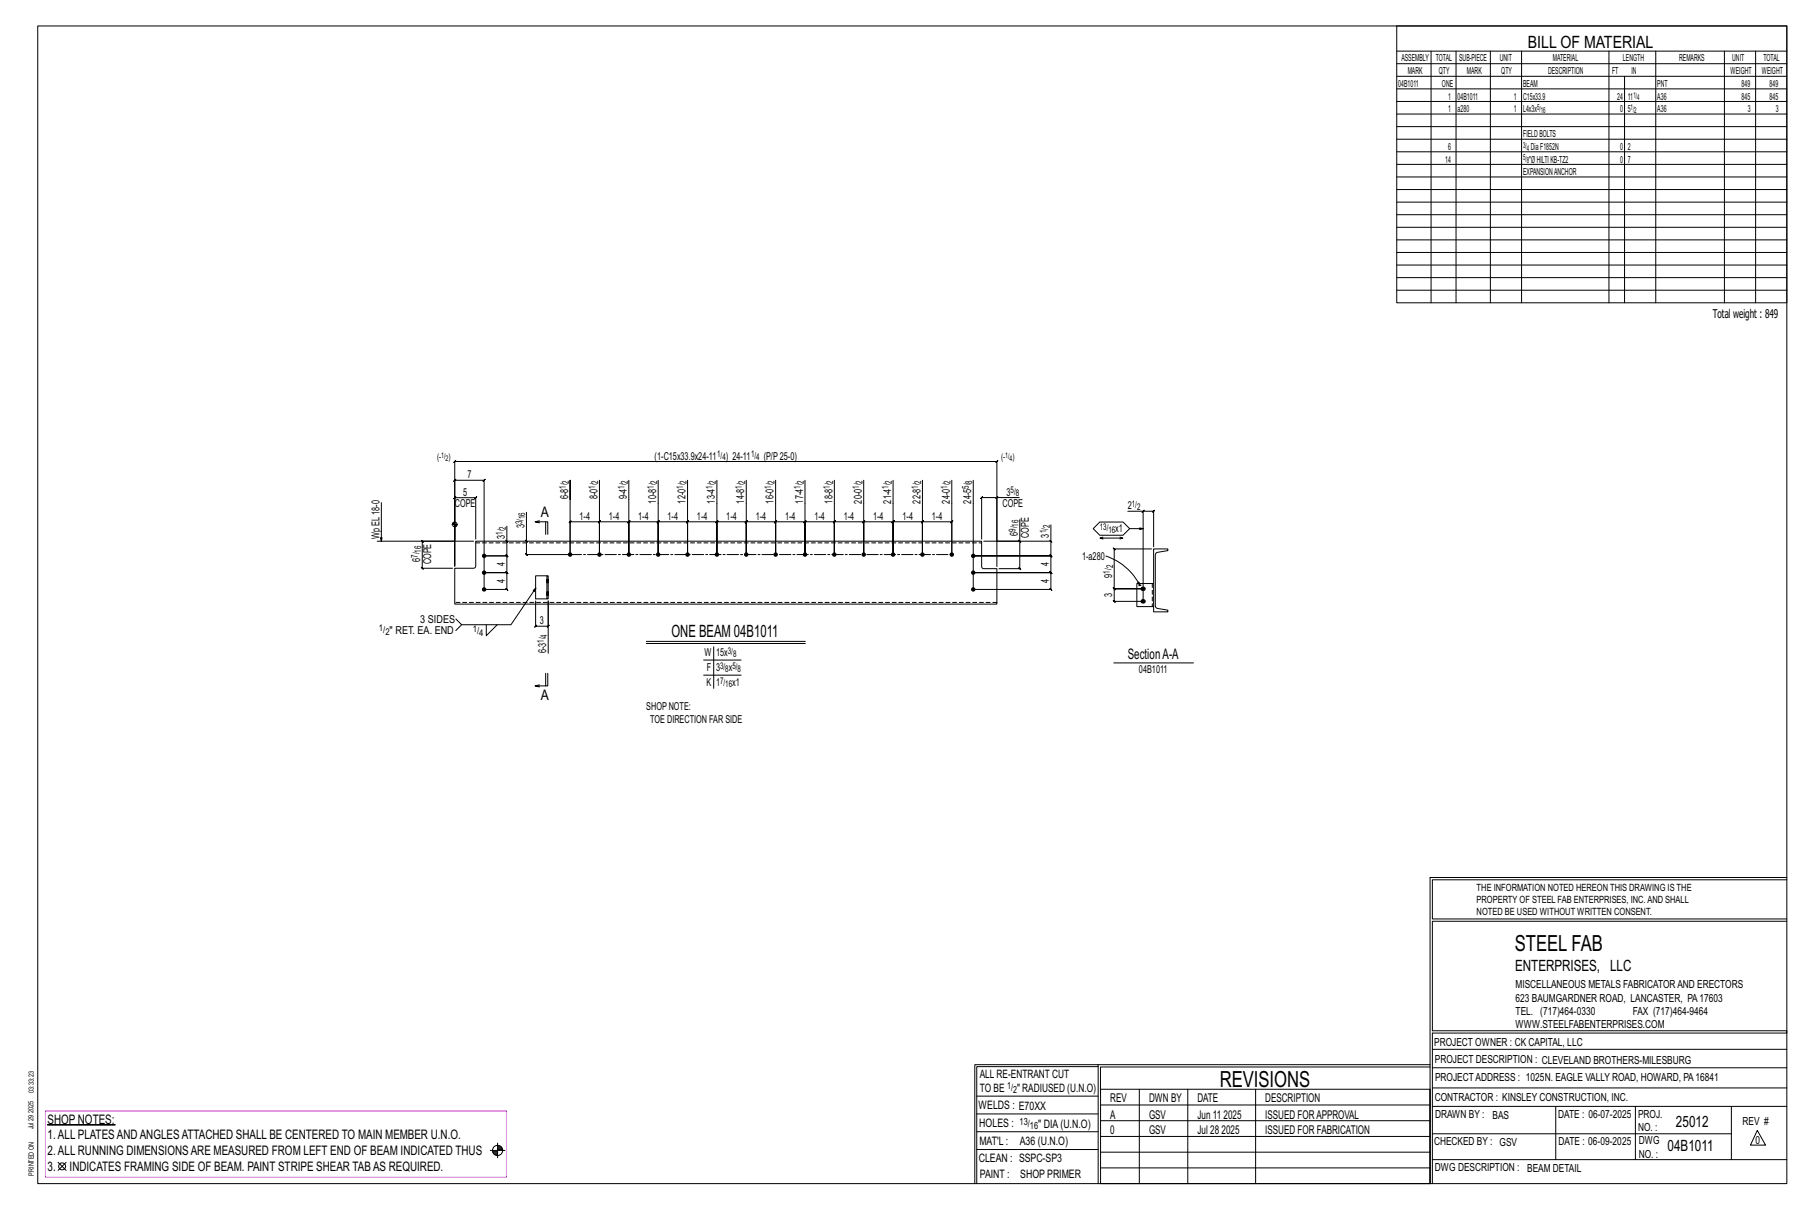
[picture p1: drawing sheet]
<svg xmlns="http://www.w3.org/2000/svg" width="914mm" height="610mm" viewBox="0 0 914 610" stroke-linecap="round" stroke-linejoin="round" font-family="sans-serif">
<g fill="#000" stroke="#000" stroke-width=".5">
<path d="M24 568h34z"/>
<circle cx="288" cy="280" r=".9"/>
<circle cx="303" cy="280" r=".9"/>
<circle cx="317" cy="280" r=".9"/>
<circle cx="332" cy="280" r=".9"/>
<circle cx="347" cy="280" r=".9"/>
<circle cx="362" cy="280" r=".9"/>
<circle cx="377" cy="280" r=".9"/>
<circle cx="391" cy="280" r=".9"/>
<circle cx="406" cy="280" r=".9"/>
<circle cx="421" cy="280" r=".9"/>
<circle cx="436" cy="280" r=".9"/>
<circle cx="451" cy="280" r=".9"/>
<circle cx="465" cy="280" r=".9"/>
<circle cx="480" cy="280" r=".9"/>
<circle cx="244" cy="281" r=".9"/>
<circle cx="244" cy="297" r=".9"/>
<circle cx="244" cy="289" r=".9"/>
<circle cx="491" cy="281" r=".9"/>
<circle cx="491" cy="289" r=".9"/>
<circle cx="491" cy="297" r=".9"/>
<circle cx="577" cy="297" r="1"/>
<circle cx="577" cy="304" r="1"/>
</g>
<g fill="none" stroke="#000" stroke-width=".5">
<path d="M19 13h883v584h-883zM705 13h197v140h-197zM705 26h197M705 32h197M705 39h197M722 26v127M735 26v127M752 26v127M768 26v127M812 26v127M820 39v114M836 26v127"/>
<path d="M870 26v127M886 26v127M705 45h197M705 51h197M705 58h197M705 64h197M705 70h197M705 77h197M705 83h197M705 89h197M705 96h197M705 102h197"/>
<path d="M705 108h197M705 115h197M705 121h197M705 127h197M705 134h197M705 140h197M705 146h197M192 254v19M266 259v14h-1l1 1v-1v7l-1-1 1 1h21M303 242v38M317 242v38M332 242v38"/>
<path d="M347 242v38M362 242v38M377 242v38M391 242v38M406 242v38M421 242v38M436 242v38M451 242v38M465 242v38M480 242v38v-17h1l-1 1v-1h-15h1l-1 1v-1v17v-17h1l-1 1v-1h-14l-1 1 1-1v17v-17l-1 1 1-1h-15l-1 1 1-1v17v-17l-1 1 1-1h-15h1l-1 1v-1v17v-17h1l-1 1v-1h-15h1l-1 1v-1v17v-17h1l-1 1v-1h-15h1l-1 1v-1v17v-17h1l-1 1v-1h-14l-1 1 1-1v17v-17l-1 1 1-1h-15l-1 1 1-1v17v-17l-1 1 1-1h-15l-1 1 1-1v17v-17l-1 1 1-1h-15h1l-1 1v-1v17v-17h1l-1 1v-1h-15h1l-1 1v-1v17v-17h1l-1 1v-1h-14l-1 1 1-1v17v-17l-1 1 1-1h-15l-1 1 1-1v17v-38v10M491 242v55h39l1 1-1-1v-8h1l-1-1v1h-39h39h1l-1-1v1v-8h1l-1-1v1h-39h39h1l-1-1v1v-8M503 251h1l-1 1z"/>
<path d="M503 251h-8h1l-1 1v-1v21M514 251h-11v35M569 258h8v45h-15l1 1-1-1v-6l1 1-1-1h15h-15l1 1-1-1v-20l1 1-1-1h19M577 258h-1l1-1zM577 258h5l1-1-1 1v18M228 265h3M228 264v1M229 264v1M229 263v2M229 263v9M230 265v1M230 265h.1"/>
<path d="M231 265h.1M239 273h-26l1 1-1-1v14v-1l1 1h-1h15M240 273h255l1 13v1h7v18h-274v-18h10l1-1zM256 266v7h-1l1 1v-1v8l-1-1 1 1h-12h12l-1-1 1 1v8l-1-1 1 1h-12h12l-1-1 1 1v8h-1l1 1v-1h-12v-55h1l-1 1v-1h-15h1l-1 1v-1v44v-35v1l1-1h-1h11v1l1-1h-1v21M272 264l-2-1h6v7M272 263h-2M275 263v7M514 273l1 1zM515 262v11h-19M515 273v14l-1-1 1 1h-11M530 273l1 1zM530 265v8h-27v-40l1-1-1 1h-274l1-1-1 1v40h-39"/>
<path d="M557 271l-2 1M565 271l2 1h-2M567 272h-12h2M570 267l-3 3h-12l-3-3 3-4h12l3 4h7M582 277h7v1l-5 1-1 1v26l1 1 5 1v1h-7zM270 297l-12 18h-25l-3-3M276 291h1v11h-1zM276 291h-6v11h6M558 281a30 30 0 0 1 17 14M574 294h1v1zM575 295v1M576 295h-1"/>
<path d="M582 294h-8v12h8M233 315l-3 3M245 315v6l6-6M270 303v13v1l1-1h-1h7l-1 1 1-1v-13v27M275 340v6M276 340v6h-6l2 1M326 324h80M326 325h80M355 333h19M360 326v21M562 335h40M272 346h-2"/>
<path d="M355 341h19M722 443v154M722 443h180M902 444h-179v20h179M902 465h-179v55h179v1h-179v76M554 538h-61v59M554 537h168M722 538h-167v13M723 539h179M723 530h179M493 553h61M555 550h167v47h-167z"/>
<path d="M555 558h167M575 550v47M599 550v47M634 550v47M723 549h179M723 558h179M785 558v27M825 558v27M874 558v27M251 577v7M251 579h2M251 580h3"/>
<path d="M251 578h2M493 571h61M493 562h61M555 573h167M555 566h167M723 572h151M887 570l4 8h-8zM29 587l4 4M33 587l-4 4M247 581h8M249 581h2M249 582h2"/>
<path d="M250 583h1M492 597v-60h62v60M493 580h61M555 589h167M555 581h167M723 585h179"/>
<circle cx="229" cy="265" r="1.2"/>
<circle cx="31" cy="589" r="1.8"/>
<circle cx="251" cy="581" r="2.6"/>
</g>
<path d="M23 561h233v33h-233z" fill="none" stroke="#f0f" stroke-width=".5"/>
<g fill="none" stroke="#000" stroke-width=".5" stroke-dasharray="2 1.4">
<path d="M240 274h255M276 299h1zM276 299l1 1-1-1M276 292h1zM276 293h1h-1M277 299h.1M277 299h-1M277 300h-1M277 292v1M277 293l-1-1M277 293h-1M277 294h-1"/>
<path d="M581 294v12M503 304h-274"/>
</g>
<path d="M288 280h192" fill="none" stroke="#000" stroke-width=".5" stroke-dasharray="5.8 1 1 1"/>
<g font-size="11.2">
<text x="764" y="480">STEEL FAB</text>
<text x="616" y="548">REVISIONS</text>
</g>
<g font-size="8.6">
<text x="771" y="24">BILL OF MATERIAL</text>
<text x="339" y="322">ONE BEAM 04B1011</text>
</g>
<g font-size="7.9">
<text x="765" y="490">ENTERPRISES, LLC</text>
<text x="846" y="569">25012</text>
<text x="842" y="581">04B1011</text>
</g>
<g font-size="7.3">
<text x="273" y="261">A</text>
<text x="569" y="333">SectionA-A</text>
<text x="273" y="353">A</text>
</g>
<g font-size="6.6">
<text x="24" y="567">SHOP NOTES:</text>
<text x="24" y="575">1.ALL PLATESANDANGLESATTACHED SHALL BE CENTERED TO MAIN MEMBER U.N.O.</text>
<text x="24" y="583">2.ALL RUNNING DIMENSIONSARE MEASURED FROM LEFT END OF BEAM INDICATED THUS</text>
<text x="24" y="591">3.</text>
<text x="35" y="591">INDICATES FRAMING SIDE OF BEAM. PAINT STRIPE SHEAR TABAS REQUIRED.</text>
</g>
<g font-size="6.1">
<text x="864" y="161">Total weight : 849</text>
<text x="560" y="556">REV</text>
<text x="580" y="556">DWN BY</text>
<text x="604" y="556">DATE</text>
<text x="639" y="556">DESCRIPTION</text>
<text x="560" y="564">A</text>
<text x="580" y="564">GSV</text>
<text x="604" y="564">Jun 11</text>
<text x="617" y="564">2025</text>
<text x="639" y="564">ISSUED FORAPPROVAL</text>
<text x="560" y="572">0</text>
<text x="580" y="572">GSV</text>
<text x="604" y="572">Jul 28</text>
<text x="616" y="572">2025</text>
<text x="639" y="572">ISSUED FOR FABRICATION</text>
</g>
<g font-size="5.9">
<text x="494" y="560">WELDS : E70XX</text>
<text x="494" y="569">HOLES :</text>
<text x="524" y="569">&quot; DIA(U.N.O)</text>
<text x="494" y="578">MAT'L :</text>
<text x="515" y="578">A36 (U.N.O)</text>
<text x="494" y="586">CLEAN : SSPC-SP3</text>
<text x="495" y="595">PAINT :</text>
<text x="515" y="595">SHOP PRIMER</text>
</g>
<g font-size="5.8">
<text x="494" y="544">ALL RE-ENTRANT CUT</text>
<text x="494" y="551">TO BE</text>
<text x="513" y="551">&quot; RADIUSED (U.N.O)</text>
</g>
<g font-size="5.6">
<text x="765" y="499">MISCELLANEOUS METALS FABRICATORAND ERECTORS</text>
<text x="765" y="505">623 BAUMGARDNER ROAD, LANCASTER, PA17603</text>
<text x="765" y="512">TEL. (717)464-0330</text>
<text x="824" y="512">FAX (717)464-9464</text>
<text x="765" y="519">WWW.STEELFABENTERPRISES.COM</text>
<text x="724" y="528">PROJECT OWNER : CK CAPITAL, LLC</text>
<text x="724" y="537">PROJECT DESCRIPTION : CLEVELAND BROTHERS-MILESBURG</text>
<text x="724" y="545">PROJECTADDRESS : 1025N. EAGLE VALLY ROAD, HOWARD, PA16841</text>
<text x="724" y="556">CONTRACTOR : KINSLEY CONSTRUCTION, INC.</text>
<text x="724" y="564">DRAWN BY :</text>
<text x="753" y="564">BAS</text>
<text x="786" y="564">DATE : 06-07-2025</text>
<text x="827" y="564">PROJ.</text>
<text x="879" y="568">REV #</text>
<text x="827" y="571">NO. :</text>
<text x="724" y="578">CHECKED BY : GSV</text>
<text x="787" y="578">DATE : 06-09-2025</text>
<text x="827" y="578">DWG</text>
<text x="886" y="578">0</text>
<text x="827" y="584">NO. :</text>
<text x="724" y="591">DWG DESCRIPTION : BEAM DETAIL</text>
</g>
<g font-size="5.5">
<text x="330" y="232">(1-C15x33.9x24-11</text>
<text x="366" y="232">) 24-11</text>
<text x="385" y="232">(P/P25-0)</text>
<text x="236" y="241">7</text>
<text x="234" y="250">5</text>
<text x="508" y="250">3</text>
<text x="230" y="256">COPE</text>
<text x="287" y="252" transform="rotate(-90 287 252)">6-8</text>
<text x="302" y="252" transform="rotate(-90 302 252)">8-0</text>
<text x="316" y="252" transform="rotate(-90 316 252)">9-4</text>
<text x="331" y="254" transform="rotate(-90 331 254)">10-8</text>
<text x="346" y="254" transform="rotate(-90 346 254)">12-0</text>
<text x="361" y="254" transform="rotate(-90 361 254)">13-4</text>
<text x="376" y="254" transform="rotate(-90 376 254)">14-8</text>
<text x="390" y="254" transform="rotate(-90 390 254)">16-0</text>
<text x="405" y="254" transform="rotate(-90 405 254)">17-4</text>
<text x="420" y="254" transform="rotate(-90 420 254)">18-8</text>
<text x="435" y="254" transform="rotate(-90 435 254)">20-0</text>
<text x="450" y="254" transform="rotate(-90 450 254)">21-4</text>
<text x="465" y="254" transform="rotate(-90 465 254)">22-8</text>
<text x="479" y="254" transform="rotate(-90 479 254)">24-0</text>
<text x="490" y="254" transform="rotate(-90 490 254)">24-5</text>
<text x="506" y="256">COPE</text>
<text x="569" y="257">2</text>
<text x="292" y="262">1-4</text>
<text x="307" y="262">1-4</text>
<text x="322" y="262">1-4</text>
<text x="337" y="262">1-4</text>
<text x="352" y="262">1-4</text>
<text x="367" y="262">1-4</text>
<text x="381" y="262">1-4</text>
<text x="396" y="262">1-4</text>
<text x="411" y="262">1-4</text>
<text x="426" y="262">1-4</text>
<text x="441" y="262">1-4</text>
<text x="455" y="262">1-4</text>
<text x="470" y="262">1-4</text>
<text x="265" y="267" transform="rotate(-90 265 267)">3</text>
<text x="563" y="269">x1</text>
<text x="191" y="272" transform="rotate(-90 191 272)">Wp EL18-0</text>
<text x="255" y="272" transform="rotate(-90 255 272)">3</text>
<text x="514" y="270" transform="rotate(-90 514 270)">6</text>
<text x="519" y="272" transform="rotate(-90 519 272)">COPE</text>
<text x="529" y="271" transform="rotate(-90 529 271)">3</text>
<text x="212" y="284" transform="rotate(-90 212 284)">6</text>
<text x="218" y="285" transform="rotate(-90 218 285)">COPE</text>
<text x="255" y="286" transform="rotate(-90 255 286)">4</text>
<text x="529" y="286" transform="rotate(-90 529 286)">4</text>
<text x="546" y="283">1-a280</text>
<text x="561" y="291" transform="rotate(-90 561 291)">9</text>
<text x="255" y="294" transform="rotate(-90 255 294)">4</text>
<text x="529" y="294" transform="rotate(-90 529 294)">4</text>
<text x="561" y="301" transform="rotate(-90 561 301)">3</text>
<text x="212" y="314">3 SIDES</text>
<text x="272" y="315">3</text>
<text x="197" y="320">&quot; RET. EA. END</text>
<text x="276" y="330" transform="rotate(-90 276 330)">6-3</text>
<text x="355" y="331">W</text>
<text x="361" y="331">15x</text>
<text x="357" y="339">F</text>
<text x="361" y="339">3</text>
<text x="368" y="339">x</text>
<text x="575" y="339">04B1011</text>
<text x="357" y="346">K</text>
<text x="361" y="346">1</text>
<text x="370" y="346">x1</text>
<text x="326" y="359">SHOPNOTE:</text>
<text x="328" y="365">TOE DIRECTION FAR SIDE</text>
</g>
<g font-size="5">
<text x="745" y="450">THE INFORMATION NOTED HEREON THIS DRAWING IS THE</text>
<text x="745" y="456">PROPERTY OF STEEL FAB ENTERPRISES, INC.AND SHALL</text>
<text x="745" y="462">NOTED BE USED WITHOUT WRITTEN CONSENT.</text>
<text x="508" y="550">1/</text>
<text x="511" y="551">2</text>
<text x="515" y="568">13/</text>
<text x="520" y="570">16</text>
</g>
<g font-size="4.9">
<text x="707" y="31">ASSEMBLY</text>
<text x="725" y="31">TOTAL</text>
<text x="736" y="31">SUB-PIECE</text>
<text x="757" y="31">UNIT</text>
<text x="784" y="31">MATERIAL</text>
<text x="819" y="31">LENGTH</text>
<text x="847" y="31">REMARKS</text>
<text x="874" y="31">UNIT</text>
<text x="890" y="31">TOTAL</text>
<text x="710" y="37">MARK</text>
<text x="726" y="37">QTY</text>
<text x="740" y="37">MARK</text>
<text x="758" y="37">QTY</text>
<text x="781" y="37">DESCRIPTION</text>
<text x="814" y="37">FT</text>
<text x="823" y="37">IN</text>
<text x="873" y="37">WEIGHT</text>
<text x="889" y="37">WEIGHT</text>
<text x="706" y="44">04B1011</text>
<text x="728" y="44">ONE</text>
<text x="769" y="44">BEAM</text>
<text x="836" y="44">PNT</text>
<text x="879" y="44">849</text>
<text x="893" y="44">849</text>
<text x="731" y="50">1</text>
<text x="736" y="50">04B1011</text>
<text x="764" y="50">1</text>
<text x="769" y="50">C15x33.9</text>
<text x="816" y="50">24</text>
<text x="821" y="50">11</text>
<text x="836" y="50">A36</text>
<text x="879" y="50">845</text>
<text x="893" y="50">845</text>
<text x="731" y="57">1</text>
<text x="736" y="57">a280</text>
<text x="764" y="57">1</text>
<text x="769" y="57">L4x3x</text>
<text x="818" y="57">0</text>
<text x="821" y="57">5</text>
<text x="836" y="57">A36</text>
<text x="882" y="57">3</text>
<text x="896" y="57">3</text>
<text x="769" y="69">FIELDBOLTS</text>
<text x="731" y="76">6</text>
<text x="772" y="76">DiaF1852N</text>
<text x="818" y="76">0</text>
<text x="821" y="76">2</text>
<text x="729" y="82">14</text>
<text x="772" y="82">&quot;ØHILTIKB-TZ2</text>
<text x="818" y="82">0</text>
<text x="821" y="82">7</text>
<text x="769" y="88">EXPANSIONANCHOR</text>
</g>
<g font-size="4.7">
<text x="221" y="232">(-</text>
<text x="226" y="232">)</text>
<text x="362" y="231">1/</text>
<text x="365" y="232">4</text>
<text x="379" y="231">1/</text>
<text x="382" y="232">4</text>
<text x="505" y="232">(-</text>
<text x="511" y="232">)</text>
<text x="287" y="244" transform="rotate(-90 287 244)">2</text>
<text x="302" y="244" transform="rotate(-90 302 244)">2</text>
<text x="317" y="244" transform="rotate(-90 317 244)">2</text>
<text x="332" y="244" transform="rotate(-90 332 244)">2</text>
<text x="346" y="244" transform="rotate(-90 346 244)">2</text>
<text x="361" y="244" transform="rotate(-90 361 244)">2</text>
<text x="376" y="244" transform="rotate(-90 376 244)">2</text>
<text x="391" y="244" transform="rotate(-90 391 244)">2</text>
<text x="406" y="244" transform="rotate(-90 406 244)">2</text>
<text x="420" y="244" transform="rotate(-90 420 244)">2</text>
<text x="435" y="244" transform="rotate(-90 435 244)">2</text>
<text x="450" y="244" transform="rotate(-90 450 244)">2</text>
<text x="465" y="244" transform="rotate(-90 465 244)">2</text>
<text x="480" y="244" transform="rotate(-90 480 244)">2</text>
<text x="491" y="244" transform="rotate(-90 491 244)">8</text>
<text x="285" y="247" transform="rotate(-90 285 247)">1/</text>
<text x="300" y="247" transform="rotate(-90 300 247)">1/</text>
<text x="315" y="247" transform="rotate(-90 315 247)">1/</text>
<text x="330" y="247" transform="rotate(-90 330 247)">1/</text>
<text x="345" y="247" transform="rotate(-90 345 247)">1/</text>
<text x="360" y="247" transform="rotate(-90 360 247)">1/</text>
<text x="374" y="247" transform="rotate(-90 374 247)">1/</text>
<text x="389" y="247" transform="rotate(-90 389 247)">1/</text>
<text x="404" y="247" transform="rotate(-90 404 247)">1/</text>
<text x="419" y="247" transform="rotate(-90 419 247)">1/</text>
<text x="434" y="247" transform="rotate(-90 434 247)">1/</text>
<text x="448" y="247" transform="rotate(-90 448 247)">1/</text>
<text x="463" y="247" transform="rotate(-90 463 247)">1/</text>
<text x="478" y="247" transform="rotate(-90 478 247)">1/</text>
<text x="489" y="247" transform="rotate(-90 489 247)">5/</text>
<text x="510" y="249">5/</text>
<text x="513" y="251">8</text>
<text x="571" y="256">1/</text>
<text x="574" y="257">2</text>
<text x="265" y="262" transform="rotate(-90 265 262)">16</text>
<text x="254" y="270" transform="rotate(-90 254 270)">1/</text>
<text x="255" y="267" transform="rotate(-90 255 267)">2</text>
<text x="263" y="265" transform="rotate(-90 263 265)">3/</text>
<text x="512" y="268" transform="rotate(-90 512 268)">9/</text>
<text x="514" y="266" transform="rotate(-90 514 266)">16</text>
<text x="528" y="269" transform="rotate(-90 528 269)">1/</text>
<text x="530" y="267" transform="rotate(-90 530 267)">2</text>
<text x="555" y="267">13/</text>
<text x="559" y="269">16</text>
<text x="211" y="282" transform="rotate(-90 211 282)">7/</text>
<text x="213" y="279" transform="rotate(-90 213 279)">16</text>
<text x="562" y="287" transform="rotate(-90 562 287)">2</text>
<text x="560" y="289" transform="rotate(-90 560 289)">1/</text>
<text x="191" y="319">1/</text>
<text x="194" y="320">2</text>
<text x="239" y="319">1/</text>
<text x="242" y="321">4</text>
<text x="276" y="322" transform="rotate(-90 276 322)">4</text>
<text x="274" y="324" transform="rotate(-90 274 324)">1/</text>
<text x="367" y="330">3/</text>
<text x="370" y="332">8</text>
<text x="363" y="338">3/</text>
<text x="366" y="339">8</text>
<text x="370" y="338">5/</text>
<text x="372" y="339">8</text>
<text x="363" y="345">7/</text>
<text x="366" y="347">16</text>
</g>
<g font-size="4.2">
<text x="824" y="49">1/</text>
<text x="826" y="51">4</text>
<text x="776" y="56">5/</text>
<text x="778" y="57">16</text>
<text x="823" y="56">1/</text>
<text x="825" y="57">2</text>
<text x="769" y="75">3/</text>
<text x="770" y="76">4</text>
<text x="769" y="81">5/</text>
<text x="770" y="82">8</text>
</g>
<g font-size="4">
<text x="223" y="231">1/</text>
<text x="225" y="232">2</text>
<text x="507" y="231">1/</text>
<text x="509" y="232">4</text>
</g>
<g font-size="3.7">
<text x="17" y="551" transform="rotate(-90 17 551)">03:33:23</text>
<text x="17" y="562" transform="rotate(-90 17 562)">2025</text>
<text x="17" y="570" transform="rotate(-90 17 570)">Jul 29</text>
<text x="17" y="593" transform="rotate(-90 17 593)">PRINTED ON</text>
</g>
</svg>
